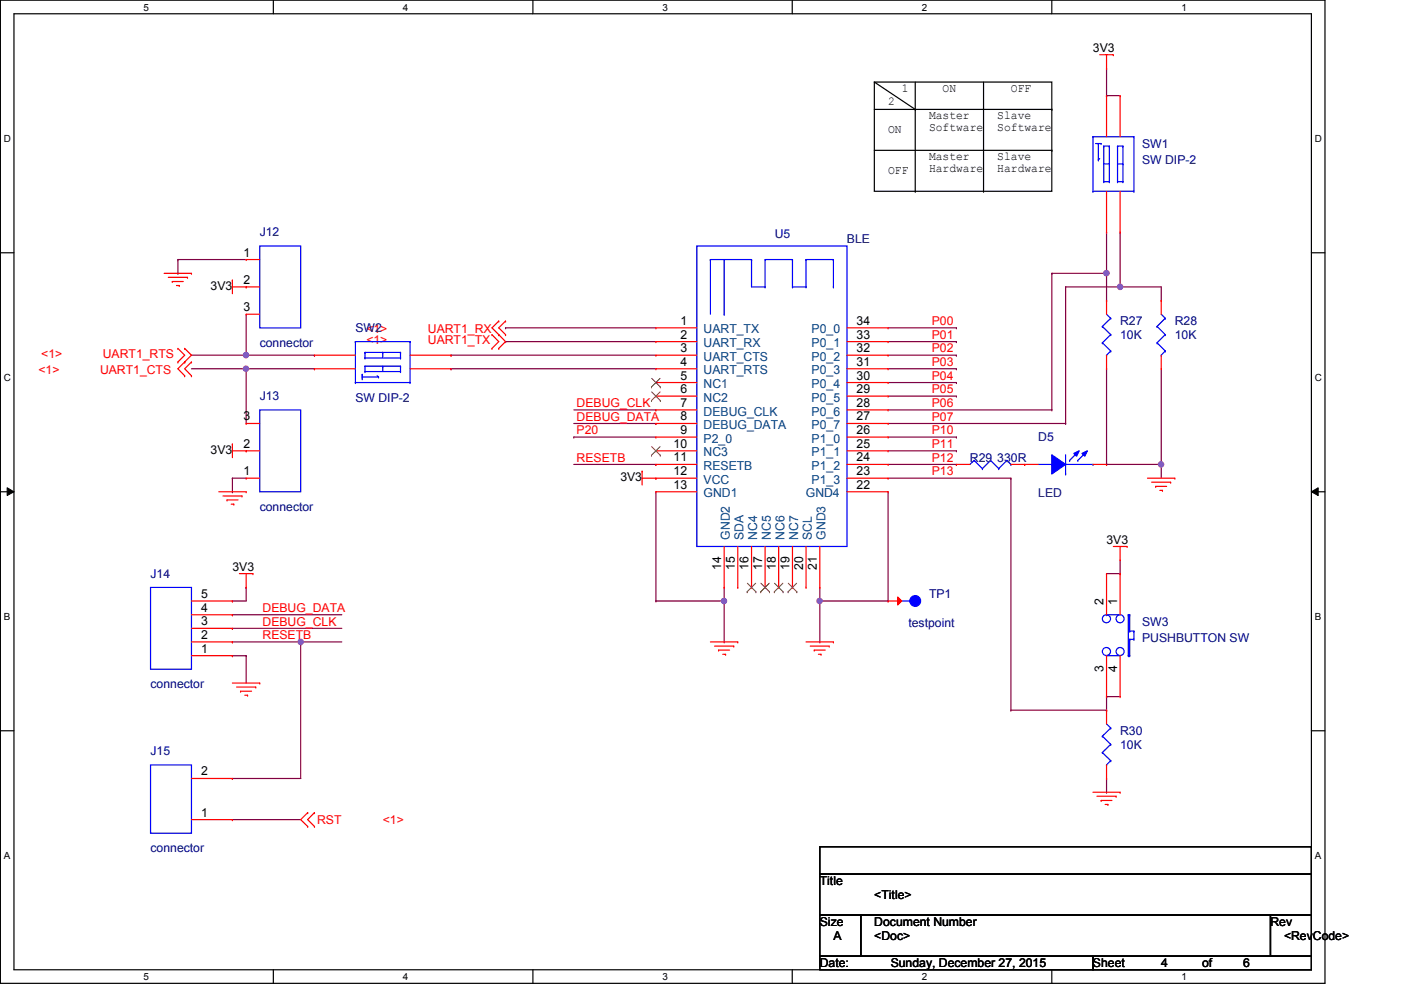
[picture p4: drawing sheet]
<svg xmlns="http://www.w3.org/2000/svg" width="297mm" height="210mm" viewBox="0 0 297 210" stroke-linecap="round" stroke-linejoin="round" font-family="sans-serif">
<path d="M.1 0h280.8v208.5h-280.8zM3 2.9h275v202.7h-275z" fill="none" stroke="#000" stroke-width=".25"/>
<g fill="#fff">
<path d="M30.4 .3h1.2v2.4h-1.2z"/>
<path d="M30.4 205.9h1.2v2.3h-1.2z"/>
</g>
<path d="M58 0v2.9M58 205.6v2.9" fill="none" stroke="#000" stroke-width=".25"/>
<g fill="#fff">
<path d="M85.4 .3h1.2v2.4h-1.2z"/>
<path d="M85.4 205.9h1.2v2.3h-1.2z"/>
</g>
<path d="M113 0v2.9M113 205.6v2.9" fill="none" stroke="#000" stroke-width=".25"/>
<g fill="#fff">
<path d="M140.5 .3h1.1v2.4h-1.1z"/>
<path d="M140.5 205.9h1.1v2.3h-1.1z"/>
</g>
<path d="M168 0v2.9M168 205.6v2.9" fill="none" stroke="#000" stroke-width=".25"/>
<g fill="#fff">
<path d="M195.4 .3h1.2v2.4h-1.2z"/>
<path d="M195.4 205.9h1.2v2.3h-1.2z"/>
</g>
<path d="M223 0v2.9M223 205.6v2.9" fill="none" stroke="#000" stroke-width=".25"/>
<g fill="#fff">
<path d="M250.5 .3h1.1v2.4h-1.1z"/>
<path d="M250.5 205.9h1.1v2.3h-1.1z"/>
<path d="M.8 28.2h1.5v2.4h-1.5z"/>
<path d="M278.8 28.2h1.4v2.4h-1.4z"/>
<path d="M.8 78.9h1.5v2.3h-1.5z"/>
<path d="M278.8 78.9h1.4v2.3h-1.4z"/>
</g>
<path d="M.1 53.6h2.9M278 53.6h2.9" fill="none" stroke="#000" stroke-width=".25"/>
<g fill="#fff">
<path d="M.8 129.6h1.4v2.3h-1.4z"/>
<path d="M278.8 129.6h1.3v2.3h-1.3z"/>
</g>
<path d="M.1 104.3h2.9M278 104.3h2.9" fill="none" stroke="#000" stroke-width=".25"/>
<path d="M1.5 103.4l1.5 .9-1.5 .8zM278 104.3l1.5-.9v1.7z" fill="#000"/>
<path d="M1.5 103.4l1.5 .9-1.5 .8zM278 104.3l1.5-.9v1.7z" fill="none" stroke="#000" stroke-width=".21"/>
<g fill="#fff">
<path d="M.8 180.3h1.4v2.3h-1.4z"/>
<path d="M278.8 180.3h1.3v2.3h-1.3z"/>
</g>
<g fill="none" stroke="#000" stroke-width=".25">
<path d="M185.4 17.4h37.6v23.2h-37.6zM185.4 17.4l8.7 5.8M194.1 17.4v23.2M208.5 17.4v23.2M185.4 23.2h37.6M185.4 31.9h37.6M194.1 23.2h.1M223 23.2h.1M223 31.9h.1M194.1 40.6h.1M208.5 40.6h.1M.1 154.9h2.9"/>
<path d="M278 154.9h2.9"/>
</g>
<g fill="none" stroke="#800040" stroke-width=".25">
<path d="M121.7 86.9h17.4M121.7 89.8h17.4M121.7 98.5h17.4M139.1 86.9h.1M139.1 89.8h.1M139.1 98.5h.1M49.3 130.3h.1M49.3 133.2h.1M49.3 136.1h.1M49.3 127.4h.1M49.3 139h.1M49.3 130.3h23.2"/>
<path d="M49.3 133.2h23.2M49.3 136.1h14.5M49.3 139h2.9M52.2 124.5h.1M52.2 139h.1M52.2 124.5v2.9h-2.9M52.2 139v5.8M63.8 136.1h.1M63.8 136.1v29h-14.5M49.3 165.1h.1"/>
</g>
<circle cx="63.7" cy="136.1" r=".56" fill="#f0f"/>
<circle cx="63.7" cy="136.1" r=".56" fill="none" stroke="#f0f" stroke-width=".25"/>
<g fill="none" stroke="#800040" stroke-width=".25">
<path d="M37.7 58h.1M37.7 55h.1M37.7 55v3M37.7 55h14.5M40.6 78.2h11.6M40.6 75.3h11.6M52.2 78.2h.1M52.2 75.3h.1M52.2 66.6v8.7M52.2 78.2v11.6M107.2 72.4h.1M107.2 69.5h.1"/>
<path d="M107.2 72.4h31.9M107.2 69.5h31.9M49.3 104.3h.1M49.3 101.4h.1M49.3 101.4v2.9M49.3 101.4h2.9M63.8 136.1h.1M63.8 136.1h8.7M49.3 173.8h.1M49.3 173.8h14.5"/>
</g>
<circle cx="52.1" cy="78.2" r=".56" fill="#f0f"/>
<circle cx="52.1" cy="78.2" r=".56" fill="none" stroke="#f0f" stroke-width=".25"/>
<path d="M52.2 78.2h14.5M52.2 75.3h14.5M66.7 78.2h.1M66.7 75.3h.1" fill="none" stroke="#800040" stroke-width=".25"/>
<circle cx="52.1" cy="75.3" r=".56" fill="#f0f"/>
<circle cx="52.1" cy="75.3" r=".56" fill="none" stroke="#f0f" stroke-width=".25"/>
<path d="M139.1 104.3v23.1M139.1 127.4h.1M139.1 127.4h14.4M153.5 127.4h.1M153.5 124.5v2.9" fill="none" stroke="#800040" stroke-width=".25"/>
<circle cx="153.5" cy="127.4" r=".56" fill="#f0f"/>
<circle cx="153.5" cy="127.4" r=".56" fill="none" stroke="#f0f" stroke-width=".25"/>
<path d="M188.3 104.3v23.1M153.5 136.1h.1M153.5 127.4v8.7M173.8 127.4h.1M173.8 124.5v2.9M173.8 127.4h14.5M188.3 127.4h.1" fill="none" stroke="#800040" stroke-width=".25"/>
<circle cx="173.8" cy="127.4" r=".56" fill="#f0f"/>
<circle cx="173.8" cy="127.4" r=".56" fill="none" stroke="#f0f" stroke-width=".25"/>
<g fill="none" stroke="#800040" stroke-width=".25">
<path d="M234.6 58h.1M234.6 49.2v8.8M188.3 98.5h14.5M202.8 98.5h.1M234.6 98.5h11.6M246.2 98.5h.1M246.2 98.5v2.9M188.3 101.4h26M214.3 101.4h.1M214.3 101.4v49.2M237.5 118.7v2.9M173.8 136.1h.1"/>
<path d="M173.8 127.4v8.7M234.6 121.6h2.9M237.5 121.6h.1M214.3 150.6h.1M214.3 150.6h20.3M234.6 150.6h.1M234.6 147.7h.1M234.6 147.7v2.9M234.6 147.7h2.9M234.6 168h.1M234.6 165.1v2.9"/>
</g>
<circle cx="234.6" cy="57.9" r=".56" fill="#f0f"/>
<circle cx="234.6" cy="57.9" r=".56" fill="none" stroke="#f0f" stroke-width=".25"/>
<path d="M237.5 49.2v11.6M237.5 60.8h.1" fill="none" stroke="#800040" stroke-width=".25"/>
<circle cx="237.5" cy="60.8" r=".56" fill="#f0f"/>
<circle cx="237.5" cy="60.8" r=".56" fill="none" stroke="#f0f" stroke-width=".25"/>
<path d="M234.6 78.2v20.3M237.5 60.8h.1M237.5 60.8h8.7M246.2 78.2v20.3M234.6 98.5h.1M246.2 98.5h.1" fill="none" stroke="#800040" stroke-width=".25"/>
<circle cx="246.2" cy="98.5" r=".56" fill="#f0f"/>
<circle cx="246.2" cy="98.5" r=".56" fill="none" stroke="#f0f" stroke-width=".25"/>
<g fill="none" stroke="#800040" stroke-width=".25">
<path d="M234.6 14.5v5.8M234.6 20.3h.1M234.6 20.3h2.9M223 58h.1M223 58v28.9M223 58h11.6M234.6 58h.1M234.6 58v5.7M95.6 78.2h.1M95.6 75.3h.1M95.6 78.2h43.5M95.6 75.3h43.5"/>
<path d="M188.3 78.2h14.5M188.3 75.3h14.5M188.3 69.5h14.5M188.3 72.4h14.5M202.8 69.5h.1M202.8 72.4h.1M202.8 75.3h.1M202.8 78.2h.1M225.9 60.8h.1M225.9 60.8v29M225.9 60.8h11.6M234.6 63.7h.1"/>
<path d="M237.5 60.8h.1M246.2 63.7h.1M246.2 60.8v2.9M121.7 92.7h.1M121.7 92.7h17.4M188.3 89.8h37.6M188.3 86.9h34.7M188.3 81.1h14.5M188.3 84h14.5M188.3 92.7h14.5M188.3 95.6h14.5M202.8 81.1h.1"/>
<path d="M202.8 84h.1M202.8 92.7h.1M202.8 95.6h.1M223 86.9h.1M225.9 89.8h.1"/>
</g>
<g fill="none" stroke="#f00" stroke-width=".25">
<path d="M233.2 11.6h2.8M234.6 14.5h.1M234.6 11.6v2.9M236 11.6h.1M34.8 58h5.8M35.7 58.8h4M36.5 59.7h.1M36.5 59.7h2.4M39.7 58.8h.1M40.6 58h.1M49.3 59.4h.1M49.3 59.4v2.9"/>
<path d="M37.4 60.5h.6M37.7 73.9h.1M37.7 76.8h.1M37.7 73.9l1.5 1.4-1.5 1.5M38 60.5h.1M39.2 76.8h.1M39.2 79.7h.1M39.2 73.9h.1M39.2 73.9l1.4 1.4-2.9 2.9 1.5 1.5M40.6 76.8h.1M40.6 79.7h.1M40.6 76.8l-1.4 1.4 1.4 1.5"/>
<path d="M49.3 60.8h2.9M52.2 60.8h.1M104.3 71h.1M104.3 73.9h.1M104.3 71l1.4 1.4-1.4 1.5M105.7 73.9h.1M105.7 71h.1M105.7 68.1h.1M105.7 71l1.5 1.4-1.5 1.5M105.7 68.1l-1.4 1.4 1.4 1.5M107.2 68.1h.1M107.2 71h.1"/>
<path d="M107.2 68.1l-1.5 1.4 1.5 1.5M49.3 94.1h.1M49.3 95.6h2.9M49.3 94.1v2.9M52.2 95.6h.1M136.1 99.9h.1M136.1 99.9v2.9M46.4 104.3h5.8M47.3 105.2h4M48.1 106h.1M48.1 106h2.4M49 106.9h.6"/>
<path d="M49.6 106.9h.1M51.3 105.2h.1M52.2 104.3h.1M136.1 101.4h3M139.1 101.4h.1M236 115.9h3M237.5 118.7h.1M237.5 115.9v2.8M239 115.9h.1M243.3 101.4h5.8M244.2 102.2h4M245 103.1h.1"/>
<path d="M245 103.1h2.4M245.9 104h.6M246.5 104h.1M248.2 102.2h.1M249.1 101.4h.1M40.6 136.1h8.7M40.6 139h8.7M40.6 133.2h8.7M40.6 130.3h8.7M40.6 127.4h8.7M49.3 139h.1M49.3 136.1h.1"/>
<path d="M49.3 133.2h.1M49.3 130.3h.1M49.3 127.4h.1M50.8 121.6h2.8M52.2 124.5h.1M52.2 121.6v2.9M53.6 121.6h.1M150.6 136.1h5.8M151.5 137h4.1M152.4 137.8h.1M152.4 137.8h2.3M153.2 138.7h.6"/>
<path d="M153.8 138.7h.1M155.6 137h.1M156.4 136.1h.1M170.9 136.1h5.8M171.8 137h4M172.6 137.8h.1M172.6 137.8h2.4M173.5 138.7h.6M174.1 138.7h.1M175.8 137h.1M176.7 136.1h.1M49.3 144.8h5.8"/>
<path d="M50.2 145.7h4M51 146.6h.1M51 146.6h2.3M51.9 147.4h.6M52.5 147.4h.1M54.2 145.7h.1M55.1 144.8h.1M65.2 172.3h.1M65.2 175.2h.1M65.2 172.3l-1.4 1.5 1.4 1.4M66.7 175.2h.1M66.7 172.3h.1"/>
<path d="M66.7 172.3l-1.5 1.5 1.5 1.4M231.7 168h5.8M232.6 168.8h4M233.5 169.7h.1M233.5 169.7h2.3M234.3 170.6h.6M234.9 170.6h.1M236.6 168.8h.1M237.5 168h.1"/>
</g>
<path d="M173.8 179.5h104.2v5.8h-104.2zM173.8 185.3h104.2v8.7h-104.2zM173.8 194h8.7v8.7h-8.7zM182.5 194h86.9v8.7h-86.9zM269.4 194h8.6v8.7h-8.6zM173.8 202.7h57.9v2.9h-57.9zM231.7 202.7h46.3v2.9h-46.3z" fill="none" stroke="#000" stroke-width=".25"/>
<path d="M220.1 98.5h2.9M223 98.5h.1M225.9 96.4v4.1M225.9 98.5h5.8M231.7 98.5h.1M225.9 100.5h.1M31.9 124.5h8.7v17.4h-8.7z" fill="none" stroke="#00f" stroke-width=".25"/>
<path d="M223 96.4l2.9 2.1-2.9 2z" fill-rule="evenodd" fill="#00f"/>
<path d="M223 96.4l2.9 2.1-2.9 2z" fill="none" stroke="#00f" stroke-width=".25"/>
<path d="M229.4 96.1l1.1-.5-.5 1.1z" fill-rule="evenodd" fill="#00f"/>
<path d="M229.4 96.1l1.1-.5-.5 1.1z" fill="none" stroke="#00f" stroke-width=".25"/>
<path d="M227.7 96.1l1.1-.5-.5 1.1z" fill-rule="evenodd" fill="#00f"/>
<g fill="none" stroke="#00f" stroke-width=".25">
<path d="M231.7 29h.1M231.7 29v11.6M231.7 29h8.7M232.3 30.4h1.2M232.9 33.9h.1M232.9 30.4h.1M232.9 30.4v3.5M233.2 33.6l-.3 .3M233.5 30.4h.1M234 31h.1M234 38.5h.1M234 31v7.5"/>
<path d="M234 31h1.2M234 38.5h1.2M234 34.8h1.2M235.2 31h.1M235.2 38.5h.1M235.2 34.8h.1M235.2 31v7.5M236.9 31h.1M236.9 38.5h.1M236.9 31h1.2M236.9 38.5h1.2M236.9 34.8h1.2"/>
<path d="M236.9 31v7.5M238.1 31h.1M238.1 38.5h.1M238.1 34.8h.1M238.1 31v7.5M240.4 29h.1M240.4 29v11.6M55.1 52.2h8.7v17.3h-8.7zM147.7 52.2h31.9v63.7h-31.9zM150.6 55h.1M150.6 55v11.6M150.6 55h8.7"/>
<path d="M153.5 55h.1M153.5 55v11.6M159.3 55h.1M159.3 55v5.8h2.9M162.2 55h.1M162.2 55h5.8M162.2 55v5.8M168 55h.1M168 55v5.8M170.9 55h.1M170.9 55h5.8M170.9 55v5.8"/>
<path d="M176.7 55h.1M176.7 55v5.8M231.7 40.6h.1M231.7 40.6h8.7M240.4 40.6h.1M75.3 72.4h.1M75.3 72.4v8.7M75.3 72.4h11.6M76.8 79.9h.1M76.8 79.4h.1M76.8 79.9h3.5M76.8 79.4v1.1"/>
<path d="M77.4 78.8h.1M77.4 77.6h.1M77.4 75.9h.1M77.4 74.7h.1M77.4 78.8h7.5M77.4 74.7v1.2M77.4 77.6v1.2M77.4 77.6h7.5M77.4 75.9h7.5M77.4 74.7h7.5M80 79.7l.3 .2M80.3 79.9h.1"/>
<path d="M81.1 77.6h.1M81.1 74.7h.1M81.1 74.7v1.2M81.1 77.6v1.2M84.9 77.6h.1M84.9 78.8h.1M84.9 74.7h.1M84.9 75.9h.1M84.9 74.7v1.2M84.9 77.6v1.2M86.9 72.4h.1M86.9 72.4v8.7"/>
<path d="M153.5 66.6h.1M162.2 60.8h.1M168 60.8h.1M168 60.8h2.9M170.9 60.8h.1M176.7 60.8h.1M233.7 69.2h.1M233.7 72.7h.1M233.7 69.2l1.8 1.8M233.7 72.7l1.8 1.7M234.6 75.3h.1M234.6 66.6l.9 .9"/>
<path d="M235.5 67.5h.1M235.5 71h.1M235.5 74.4h.1M235.5 67.5l-1.8 1.7M235.5 71l-1.8 1.7M235.5 74.4l-.9 .9M75.3 81.1h.1M75.3 81.1h11.6M86.9 81.1h.1M206.5 97.6h.1M206.5 97.6l-.8 .9M206.5 97.6l1.8 1.8"/>
<path d="M208.3 99.4h.1M210 97.6h.1M210 97.6l-1.7 1.8M210 97.6l1.7 1.8M211.7 99.4h.1M213.5 97.6h.1M213.5 97.6l-1.8 1.8M213.5 97.6l.8 .9M214.3 98.5h.1M226.8 97.6h.1M227.7 96.1l1.1-.5-.5 1.1zM228.5 97.6h.1"/>
<path d="M228.5 95.9l-1.7 1.7M230.2 95.9l-1.7 1.7M234.6 130.3h.1M234.6 139h.1M234.6 139h2.9M234.6 130.3h2.9M239.2 139h.1M239.2 130.3h.1M239.2 130.3v8.7M239.2 139h.3M239.2 130.3h.3M239.5 139h.1"/>
<path d="M239.5 135.6h.1M239.5 133.8h.1M239.5 130.3h.1M239.5 130.3v3.5M239.5 135.6v3.4M239.5 135.6h.9M239.5 133.8h.9M240.4 135.6h.1M240.4 133.8h.1M240.4 133.8v1.8M233.7 156.1h.1M233.7 159.6h.1"/>
<path d="M233.7 156.1l1.8 1.7M233.7 159.6l1.8 1.7M234.6 153.5l.9 .8M235.5 154.3h.1M235.5 157.8h.1M235.5 154.3l-1.8 1.8M235.5 157.8l-1.8 1.8M31.9 162.2h8.7v14.5h-8.7zM234.6 162.2h.1M235.5 161.3h.1M235.5 161.3l-.9 .9"/>
<circle cx="234.6" cy="131.2" r=".86"/>
<circle cx="234.6" cy="138.1" r=".86"/>
<circle cx="237.5" cy="138.1" r=".85"/>
<circle cx="237.5" cy="131.2" r=".85"/>
</g>
<g fill="none" stroke="#f00" stroke-width=".25">
<path d="M234.6 20.3h.1M234.6 20.3v8.7M237.5 20.3h.1M237.5 20.3v8.7M52.2 55h.1M52.2 55h2.9M234.6 49.2h.1M234.6 40.6v8.6M237.5 49.2h.1M237.5 40.6v8.6M52.2 60.8h.1M52.2 66.6h.1"/>
<path d="M52.2 60.8h2.9M52.2 66.6h2.9M66.7 78.2h.1M66.7 75.3h.1M66.7 78.2h8.6M66.7 75.3h8.6M86.9 78.2h8.7M86.9 75.3h8.7M95.6 78.2h.1M95.6 75.3h.1M139.1 69.5h.1M139.1 72.4h.1"/>
<path d="M139.1 75.3h.1M139.1 78.2h.1M139.1 78.2h8.6M139.1 75.3h8.6M139.1 69.5h8.6M139.1 72.4h8.6M179.6 78.2h8.7M179.6 75.3h8.7M179.6 69.5h8.7M179.6 72.4h8.7M188.3 78.2h.1M188.3 75.3h.1"/>
<path d="M188.3 72.4h.1M188.3 69.5h.1M234.6 63.7h.1M234.6 78.2h.1M234.6 63.7v2.9M234.6 75.3v2.9M139.1 81.1h.1M139.1 84h.1M139.1 86.9h.1M139.1 89.8h.1M139.1 92.7h.1M139.1 95.6h.1"/>
<path d="M139.1 98.5h.1M139.1 98.5h8.6M139.1 81.1h8.6M139.1 84h8.6M139.1 86.9h8.6M139.1 89.8h8.6M139.1 92.7h8.6M139.1 95.6h8.6M179.6 98.5h8.7M179.6 81.1h8.7M179.6 84h8.7M179.6 86.9h8.7"/>
<path d="M179.6 89.8h8.7M179.6 92.7h8.7M179.6 95.6h8.7M188.3 98.5h.1M188.3 95.6h.1M188.3 92.7h.1M188.3 89.8h.1M188.3 86.9h.1M188.3 84h.1M188.3 81.1h.1M202.8 98.5h.1M202.8 98.5h2.9"/>
<path d="M214.3 98.5h5.8M217.3 98.5h.1M231.7 98.5h2.9M234.6 98.5h.1M139.1 101.4h.1M139.1 104.3h.1M139.1 101.4h8.6M139.1 104.3h8.6M153.5 115.9v8.6M156.4 115.9v8.6M159.3 115.9v8.6M162.2 115.9v8.6"/>
<path d="M165.1 115.9v8.6M168 115.9v8.6M170.9 115.9v8.6M173.8 115.9v8.6M179.6 101.4h8.7M179.6 104.3h8.7M188.3 104.3h.1M188.3 101.4h.1M153.5 124.5h.1M156.4 124.5h.1M159.3 124.5h.1M162.2 124.5h.1"/>
<path d="M165.1 124.5h.1M168 124.5h.1M170.9 124.5h.1M173.8 124.5h.1M234.6 121.6h.1M234.6 121.6v8.7M234.6 139v8.7M237.5 121.6h.1M237.5 121.6v8.7M237.5 139v8.7M234.6 150.6h.1M234.6 147.7h.1"/>
<path d="M234.6 150.6v2.9M237.5 147.7h.1M40.6 173.8h8.7M40.6 165.1h8.7M49.3 173.8h.1M49.3 165.1h.1M234.6 165.1h.1M234.6 162.2v2.9"/>
</g>
<g fill="none" stroke="#804000" stroke-width=".21">
<path d="M138.1 82h.1M138.1 84.9h.1M138.1 96.5h.1M138.2 80.2l1.8 1.8M138.2 83.1l1.8 1.8M138.2 94.7l1.8 1.8M140 80.2l-1.9 1.8M140 83.1l-1.9 1.8M140 94.7l-1.9 1.8M140 82h.1M140 84.9h.1M140 96.5h.1"/>
<path d="M158.4 125.5h.1M158.5 123.7l1.8 1.8M160.2 123.7l-1.8 1.8M160.3 125.5h.1M161.3 125.5h.1M161.3 123.7l1.8 1.8M163.1 123.7l-1.8 1.8M163.1 125.5h.1M164.2 125.5h.1M164.2 123.7l1.8 1.8M166 123.7l-1.8 1.8M166 125.5h.1"/>
<path d="M167.1 125.5h.1M167.1 123.7l1.8 1.8M168.9 123.7l-1.8 1.8M168.9 125.5h.1"/>
</g>
<circle cx="194.1" cy="127.4" r="1.14" fill="#00f"/>
<g fill="none" stroke="#00f" stroke-width=".25">
<path d="M191.2 127.4h1.7M192.9 127.4h.1"/>
<circle cx="194.1" cy="127.4" r="1.14"/>
</g>
<path d="M190.3 126.6l.9 .8-.9 .9z" fill="#f00"/>
<g fill="none" stroke="#f00" stroke-width=".25">
<path d="M246.2 63.7h.1M246.2 78.2h.1M246.2 63.7v2.9M246.2 75.3v2.9M52.2 95.6h.1M52.2 89.8h.1M52.2 95.6h2.9M52.2 89.8h2.9M52.2 101.4h.1M52.2 101.4h2.9M188.3 127.4h.1M188.3 127.4h2.9"/>
<path d="M190.3 126.6l.9 .8-.9 .9z"/>
</g>
<g fill="none" stroke="#00f" stroke-width=".25">
<path d="M245.3 69.2h.1M245.3 72.7h.1M245.3 69.2l1.8 1.8M245.3 72.7l1.8 1.7M246.2 75.3h.1M246.2 66.6l.9 .9M247.1 67.5h.1M247.1 71h.1M247.1 74.4h.1M247.1 67.5l-1.8 1.7M247.1 71l-1.8 1.7M247.1 74.4l-.9 .9"/>
<path d="M55.1 86.9h8.7v17.4h-8.7z"/>
</g>
<circle cx="63.7" cy="136.1" r=".56" fill="#f0f"/>
<circle cx="63.7" cy="136.1" r=".56" fill="none" stroke="#f0f" stroke-width=".25"/>
<circle cx="52.1" cy="78.2" r=".56" fill="#f0f"/>
<circle cx="52.1" cy="78.2" r=".56" fill="none" stroke="#f0f" stroke-width=".25"/>
<circle cx="52.1" cy="75.3" r=".56" fill="#f0f"/>
<circle cx="52.1" cy="75.3" r=".56" fill="none" stroke="#f0f" stroke-width=".25"/>
<circle cx="153.5" cy="127.4" r=".56" fill="#f0f"/>
<circle cx="153.5" cy="127.4" r=".56" fill="none" stroke="#f0f" stroke-width=".25"/>
<circle cx="173.8" cy="127.4" r=".56" fill="#f0f"/>
<circle cx="173.8" cy="127.4" r=".56" fill="none" stroke="#f0f" stroke-width=".25"/>
<circle cx="234.6" cy="57.9" r=".56" fill="#f0f"/>
<circle cx="234.6" cy="57.9" r=".56" fill="none" stroke="#f0f" stroke-width=".25"/>
<circle cx="237.5" cy="60.8" r=".56" fill="#f0f"/>
<circle cx="237.5" cy="60.8" r=".56" fill="none" stroke="#f0f" stroke-width=".25"/>
<circle cx="246.2" cy="98.5" r=".56" fill="#f0f"/>
<circle cx="246.2" cy="98.5" r=".56" fill="none" stroke="#f0f" stroke-width=".25"/>
<g font-size="2.6">
<text x="231.7" y="11">3V3</text>
<text x="188.3" y="22.4">2</text>
<text x="191.2" y="19.5">1</text>
<text x="199.9" y="19.5">ON</text>
<text x="214.3" y="19.5">OFF</text>
<text x="188.3" y="28.2">ON</text>
<text x="197" y="25.3">Master</text>
<text x="197" y="27.9">Software</text>
<text x="211.5" y="25.3">Slave</text>
<text x="211.5" y="27.9">Software</text>
<text x="197" y="34">Master</text>
<text x="211.5" y="34">Slave</text>
<text x="188.3" y="36.8">OFF</text>
<text x="197" y="36.5">Hardware</text>
<text x="211.5" y="36.5">Hardware</text>
<text x="51.6" y="54.4">1</text>
<text x="44.7" y="61.4">3V3</text>
<text x="51.6" y="60.2">2</text>
<text x="51.6" y="66">3</text>
<text x="144.3" y="68.9">1</text>
<text x="144.3" y="71.8">2</text>
<text x="181.6" y="71.8">33</text>
<text x="181.6" y="68.9">34</text>
<text x="144.3" y="74.7">3</text>
<text x="144.3" y="77.6">4</text>
<text x="181.6" y="77.6">31</text>
<text x="181.6" y="74.7">32</text>
<text x="144.3" y="80.5">5</text>
<text x="144.3" y="83.4">6</text>
<text x="181.6" y="83.4">29</text>
<text x="181.6" y="80.5">30</text>
<text x="51.6" y="89.2">3</text>
<text x="144.3" y="86.3">7</text>
<text x="144.3" y="89.2">8</text>
<text x="181.6" y="89.2">27</text>
<text x="181.6" y="86.3">28</text>
<text x="51.6" y="95">2</text>
<text x="142.8" y="95">10</text>
<text x="144.3" y="92">9</text>
<text x="181.6" y="95">25</text>
<text x="181.6" y="92">26</text>
<text x="44.7" y="96.2">3V3</text>
<text x="51.6" y="100.8">1</text>
<text x="131.5" y="102">3V3</text>
<text x="142.8" y="97.8">11</text>
<text x="142.8" y="100.8">12</text>
<text x="181.6" y="100.8">23</text>
<text x="181.6" y="97.8">24</text>
<text x="142.8" y="103.6">13</text>
<text x="181.6" y="103.6">22</text>
<text x="234.6" y="115.3">3V3</text>
<text x="49.3" y="121.1">3V3</text>
<text x="152.9" y="120.8" transform="rotate(-90 152.9 120.8)">14</text>
<text x="155.8" y="120.8" transform="rotate(-90 155.8 120.8)">15</text>
<text x="158.7" y="120.8" transform="rotate(-90 158.7 120.8)">16</text>
<text x="161.6" y="120.8" transform="rotate(-90 161.6 120.8)">17</text>
<text x="164.5" y="120.8" transform="rotate(-90 164.5 120.8)">18</text>
<text x="167.4" y="120.8" transform="rotate(-90 167.4 120.8)">19</text>
<text x="170.3" y="120.8" transform="rotate(-90 170.3 120.8)">20</text>
<text x="173.2" y="120.8" transform="rotate(-90 173.2 120.8)">21</text>
<text x="42.6" y="129.7">4</text>
<text x="42.6" y="126.8">5</text>
<text x="234" y="128.3" transform="rotate(-90 234 128.3)">2</text>
<text x="236.9" y="128.3" transform="rotate(-90 236.9 128.3)">1</text>
<text x="42.6" y="135.5">2</text>
<text x="42.6" y="132.6">3</text>
<text x="42.6" y="138.4">1</text>
<text x="234" y="142.5" transform="rotate(-90 234 142.5)">3</text>
<text x="236.9" y="142.5" transform="rotate(-90 236.9 142.5)">4</text>
<text x="42.6" y="164.4">2</text>
<text x="42.6" y="173.1">1</text>
<text x="173.8" y="187.7">Title</text>
<text x="185.4" y="190.6">&lt;Title&gt;</text>
<text x="173.8" y="196.3">Size</text>
<text x="185.4" y="196.3">Document Number</text>
<text x="269.4" y="196.3">Rev</text>
<text x="176.7" y="199.3">A</text>
<text x="185.4" y="199.3">&lt;Doc&gt;</text>
<text x="272.2" y="199.3">&lt;RevCode&gt;</text>
<text x="173.8" y="205.1">Date:</text>
<text x="188.8" y="205.1">Sunday, December 27, 2015</text>
<text x="231.7" y="205.1">Sheet</text>
<text x="246.2" y="205.1">4</text>
<text x="254.9" y="205.1">of</text>
<text x="263.6" y="205.1">6</text>
</g>
<g font-size="2.6" fill="#000080">
<text x="242.1" y="31.3">SW1</text>
<text x="242.1" y="34.8">SW DIP-2</text>
<text x="55.1" y="50.1">J12</text>
<text x="164.3" y="50.4">U5</text>
<text x="179.6" y="51.6">BLE</text>
<text x="75.4" y="70.4">SW2</text>
<text x="237.5" y="69">R27</text>
<text x="237.5" y="71.8">10K</text>
<text x="249.1" y="69">R28</text>
<text x="249.1" y="71.8">10K</text>
<text x="55.1" y="73.6">connector</text>
<text x="55.1" y="84.9">J13</text>
<text x="75.4" y="85.2">SW DIP-2</text>
<text x="220.1" y="93.6">D5</text>
<text x="205.7" y="97.9">R29 330R</text>
<text x="220.1" y="105.5">LED</text>
<text x="55.1" y="108.3">connector</text>
<text x="31.9" y="122.5">J14</text>
<text x="197" y="126.9">TP1</text>
<text x="192.6" y="132.9">testpoint</text>
<text x="242.1" y="132.7">SW3</text>
<text x="242.1" y="136.1">PUSHBUTTON SW</text>
<text x="31.9" y="146">connector</text>
<text x="237.5" y="155.8">R30</text>
<text x="31.9" y="160.1">J15</text>
<text x="237.5" y="158.7">10K</text>
<text x="31.9" y="180.7">connector</text>
</g>
<g font-size="2.6" fill="#f00">
<text x="77.7" y="70.7">&lt;1&gt;</text>
<text x="90.7" y="70.7">UART1_RX</text>
<text x="197.6" y="68.9">P00</text>
<text x="197.6" y="71.8">P01</text>
<text x="8.8" y="75.9">&lt;1&gt;</text>
<text x="21.8" y="75.9">UART1_RTS</text>
<text x="77.7" y="73">&lt;1&gt;</text>
<text x="90.7" y="73">UART1_TX</text>
<text x="197.6" y="74.7">P02</text>
<text x="197.6" y="77.6">P03</text>
<text x="8.2" y="79.4">&lt;1&gt;</text>
<text x="21.2" y="79.4">UART1_CTS</text>
<text x="197.6" y="80.5">P04</text>
<text x="197.6" y="83.4">P05</text>
<text x="122.3" y="86.3">DEBUG_CLK</text>
<text x="122.3" y="89.2">DEBUG_DATA</text>
<text x="197.6" y="89.2">P07</text>
<text x="197.6" y="86.3">P06</text>
<text x="122.3" y="92.1">P20</text>
<text x="197.6" y="92.1">P10</text>
<text x="197.6" y="95">P11</text>
<text x="122.3" y="97.9">RESETB</text>
<text x="197.6" y="97.9">P12</text>
<text x="197.6" y="100.8">P13</text>
<text x="55.7" y="129.8">DEBUG_DATA</text>
<text x="55.7" y="132.6">DEBUG_CLK</text>
<text x="55.7" y="135.5">RESETB</text>
<text x="67.2" y="174.6">RST</text>
<text x="81.1" y="174.6">&lt;1&gt;</text>
</g>
<g font-size="2.6" fill="#004080">
<text x="149.2" y="70.7">UART_TX</text>
<text x="172.1" y="70.7">P0_0</text>
<text x="149.2" y="73.6">UART_RX</text>
<text x="149.2" y="76.5">UART_CTS</text>
<text x="172.1" y="76.5">P0_2</text>
<text x="172.1" y="73.6">P0_1</text>
<text x="149.2" y="79.4">UART_RTS</text>
<text x="149.2" y="82.3">NC1</text>
<text x="172.1" y="82.3">P0_4</text>
<text x="172.1" y="79.4">P0_3</text>
<text x="149.2" y="85.2">NC2</text>
<text x="149.2" y="88.1">DEBUG_CLK</text>
<text x="172.1" y="88.1">P0_6</text>
<text x="172.1" y="85.2">P0_5</text>
<text x="149.2" y="91">DEBUG_DATA</text>
<text x="149.2" y="93.9">P2_0</text>
<text x="172.1" y="93.9">P1_0</text>
<text x="172.1" y="91">P0_7</text>
<text x="149.2" y="96.8">NC3</text>
<text x="149.2" y="99.7">RESETB</text>
<text x="172.1" y="99.7">P1_2</text>
<text x="172.1" y="96.8">P1_1</text>
<text x="149.2" y="102.6">VCC</text>
<text x="149.2" y="105.5">GND1</text>
<text x="170.9" y="105.5">GND4</text>
<text x="172.1" y="102.6">P1_3</text>
<text x="154.8" y="114.4" transform="rotate(-90 154.8 114.4)">GND2</text>
<text x="157.6" y="114.4" transform="rotate(-90 157.6 114.4)">SDA</text>
<text x="160.6" y="114.4" transform="rotate(-90 160.6 114.4)">NC4</text>
<text x="163.4" y="114.4" transform="rotate(-90 163.4 114.4)">NC5</text>
<text x="166.3" y="114.4" transform="rotate(-90 166.3 114.4)">NC6</text>
<text x="169.2" y="114.4" transform="rotate(-90 169.2 114.4)">NC7</text>
<text x="172.1" y="114.4" transform="rotate(-90 172.1 114.4)">SCL</text>
<text x="175" y="114.4" transform="rotate(-90 175 114.4)">GND3</text>
</g>
<g font-size="2.1">
<text x="30.4" y="2.2">5</text>
<text x="85.4" y="2.2">4</text>
<text x="140.5" y="2.2">3</text>
<text x="195.4" y="2.2">2</text>
<text x="250.5" y="2.2">1</text>
<text x=".8" y="30.1">D</text>
<text x="278.8" y="30.1">D</text>
<text x=".8" y="80.8">C</text>
<text x="278.8" y="80.8">C</text>
<text x=".8" y="131.5">B</text>
<text x="278.8" y="131.5">B</text>
<text x=".8" y="182.2">A</text>
<text x="278.8" y="182.2">A</text>
<text x="30.4" y="207.8">5</text>
<text x="85.4" y="207.8">4</text>
<text x="140.5" y="207.8">3</text>
<text x="195.4" y="207.8">2</text>
<text x="250.5" y="207.8">1</text>
</g>
</svg>
